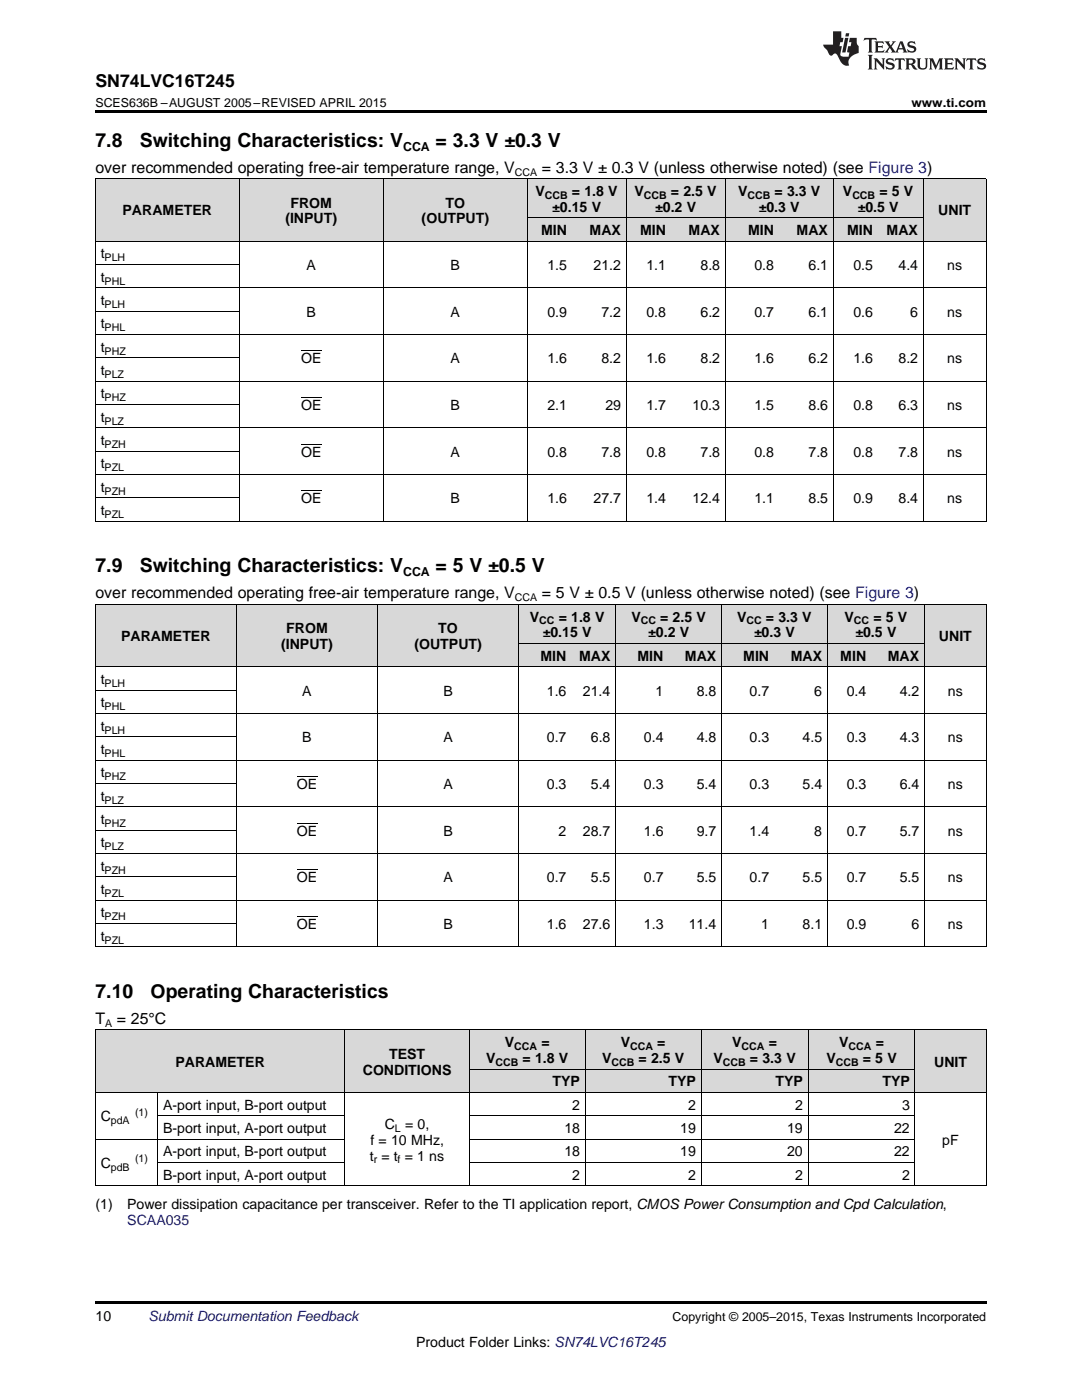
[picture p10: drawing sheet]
<svg xmlns="http://www.w3.org/2000/svg" width="216mm" height="279mm" viewBox="0 0 216 279" stroke-linecap="round" stroke-linejoin="round" font-family="sans-serif">
<g fill="#d8d8d8">
<path d="M19 205.6h12.5v12.5h-12.5z"/>
<path d="M31.5 205.6h37.3v12.5h-37.3z"/>
<path d="M68.8 205.6h24.9v12.5h-24.9z"/>
<path d="M93.7 213.4h23.1v4.7h-23.1z"/>
<path d="M116.8 213.4h23.1v4.7h-23.1z"/>
<path d="M139.9 213.4h21.4v4.7h-21.4z"/>
<path d="M161.3 213.4h21.3v4.7h-21.3z"/>
<path d="M182.6 205.6h14.2v12.5h-14.2z"/>
<path d="M93.7 205.6h23.1v7.8h-23.1z"/>
<path d="M116.8 205.6h23.1v7.8h-23.1z"/>
<path d="M139.9 205.6h21.4v7.8h-21.4z"/>
<path d="M161.3 205.6h21.3v7.8h-21.3z"/>
<path d="M19 120.7h28.2v12.4h-28.2z"/>
<path d="M47.2 120.7h28.2v12.4h-28.2z"/>
<path d="M75.4 120.7h28.1v12.4h-28.1z"/>
<path d="M103.5 128.5h10.6v4.6h-10.6z"/>
<path d="M114.1 128.5h8.8v4.6h-8.8z"/>
<path d="M122.9 128.5h10.6v4.6h-10.6z"/>
<path d="M133.5 128.5h10.5v4.6h-10.5z"/>
<path d="M144 128.5h10.6v4.6h-10.6z"/>
<path d="M154.6 128.5h10.5v4.6h-10.5z"/>
<path d="M165.1 128.5h8.9v4.6h-8.9z"/>
<path d="M174 128.5h10.5v4.6h-10.5z"/>
<path d="M184.5 120.7h12.3v12.4h-12.3z"/>
<path d="M103.5 120.7h10.6v7.8h-10.6z"/>
<path d="M114.1 120.7h8.8v7.8h-8.8z"/>
<path d="M122.9 120.7h10.6v7.8h-10.6z"/>
<path d="M133.5 120.7h10.5v7.8h-10.5z"/>
<path d="M144 120.7h10.6v7.8h-10.6z"/>
<path d="M154.6 120.7h10.5v7.8h-10.5z"/>
<path d="M165.1 120.7h8.9v7.8h-8.9z"/>
<path d="M174 120.7h10.5v7.8h-10.5z"/>
<path d="M19 35.7h28.8v12.5h-28.8z"/>
<path d="M47.8 35.7h28.7v12.5h-28.7z"/>
<path d="M76.5 35.7h28.7v12.5h-28.7z"/>
<path d="M105.2 43.5h9v4.7h-9z"/>
<path d="M114.2 43.5h10.8v4.7h-10.8z"/>
<path d="M125 43.5h9v4.7h-9z"/>
<path d="M134 43.5h10.7v4.7h-10.7z"/>
<path d="M144.7 43.5h10.8v4.7h-10.8z"/>
<path d="M155.5 43.5h10.8v4.7h-10.8z"/>
<path d="M166.3 43.5h9v4.7h-9z"/>
<path d="M175.3 43.5h9v4.7h-9z"/>
<path d="M184.3 35.7h12.5v12.5h-12.5z"/>
<path d="M105.2 35.7h9v7.8h-9z"/>
<path d="M114.2 35.7h10.8v7.8h-10.8z"/>
<path d="M125 35.7h9v7.8h-9z"/>
<path d="M134 35.7h10.7v7.8h-10.7z"/>
<path d="M144.7 35.7h10.8v7.8h-10.8z"/>
<path d="M155.5 35.7h10.8v7.8h-10.8z"/>
<path d="M166.3 35.7h9v7.8h-9z"/>
<path d="M175.3 35.7h9v7.8h-9z"/>
</g>
<g fill="#000">
<path d="M19 22h177.8v.5h-177.8zM19 104l.2 .1zM76.4 104l.1 .1zM105.1 104l.1 .1zM114.1 104l.1 .1zM124.9 104l.1 .1zM144.6 104l.1 .1zM155.4 104l.1 .1zM166.2 104l.1 .1zM175.2 104l.1 .1zM184.1 104l.2 .1zM196.7 104l.1 .1z"/>
<path d="M19 259.7h177.8v.5h-177.8z"/>
</g>
<g fill="none" stroke="#000" stroke-width=".2">
<path d="M19 35.6h177.8M19.1 35.7v68.4M47.7 35.7v68.4M76.5 35.7v68.4M105.2 35.7v68.4M124.9 35.7v68.4M144.7 35.7v68.4M166.2 35.7v68.4M184.2 35.7v68.4M196.8 35.7v68.4M19 57.4h177.8M19 52.8h28.8"/>
<path d="M19 48.1h177.8M105.2 43.5h79.1M19 76.1h177.8M19 71.4h28.8M19 66.8h177.8M19 62.1h28.8M19 99.4h28.8M19 94.7h177.8M19 90h28.8M19 85.4h177.8M19 80.7h28.8M19 104h177.8"/>
<path d="M19 137.7h28.2M19 133.1h177.8M19 120.6h177.8M19.1 120.7v68.3M47.1 120.7v68.3M75.3 120.7v68.3M103.5 120.7v68.3M103.5 128.4h81M122.9 120.7v68.3M144 120.7v68.3M165.1 120.7v68.3M184.4 120.7v68.3"/>
<path d="M196.8 120.7v68.3M19 156.4h28.2M19 151.7h177.8M19 147.1h28.2M19 142.4h177.8M19 179.7h177.8M19 175h28.2M19 170.3h177.8M19 165.7h28.2M19 161h177.8M19 189h177.8M19 184.3h28.2"/>
<path d="M19 218h177.8M19 205.5h177.8M19.1 205.6v31.1M31.4 218.1v18.6M68.8 205.6v31.1M93.6 205.6v31.1M93.7 213.4h88.9M116.8 205.6v31.1M139.9 205.6v31.1M161.2 205.6v31.1M182.5 205.6v31.1M196.8 205.6v31.1"/>
<path d="M19 236.7h177.8M19 227.3h49.8M31.5 232h37.3M31.5 222.7h37.3M93.7 232h88.9M93.7 227.3h88.9M93.7 222.7h88.9"/>
</g>
<g fill="#231f20">
<path d="M172.5 7.6l-.1 .5 .4-.2h.6v.1v2.1l-.2 .4h.9l-.2-.4v-2.1l.1-.1h.5l.5 .2-.2-.5zM174.5 8.3l.2 .3v1.5l-.2 .4h1.8l.2-.6a1.04 1.04 0 0 1-1.3 .2v-.7h.6l.3 .2v-.6l-.3 .2h-.6v-.6l.8-.1 .4 .3-.2-.5zM176.5 8.3l.9 1.1-.9 1.1h.8l-.2-.2 .4-.7 .5 .7-.2 .2h1.5l-.2-.2 .2-.4h.9l.1 .4-.2 .2h1l-.3-.3-.7-1.9h-.5l-.9 2-.8-1 .9-1h-.8l.1 .3-.4 .5-.3-.6 .1-.2zM179.7 8.6l.4 1h-.7zM181.3 8.4a.63 .63 0 0 0-.2 .7 .63 .63 0 0 0 .6 .4l.6 .2 .1 .2a.75 .75 0 0 1-.7 .4 .75 .75 0 0 1-.6-.5l.1 .7 .1-.1a1.11 1.11 0 0 0 1.5-.6 1.13 1.13 0 0 0-1.2-.8l-.1-.4a1.04 1.04 0 0 1 1.2 .2l-.2-.5-.2 .1-.4-.2zM173.2 10.9l.2 .4v2.2l-.2 .4h1l-.3-.4v-2.2l.3-.4zM174.3 11.6l.3 .4v1.5l-.3 .4h.8l-.2-.4v-1.3l1.5 1.7v-1.9l.2-.4h-.7l.2 .4v.9l-1.1-1.3zM177 11.8a.62 .62 0 0 0-.2 .7 .62 .62 0 0 0 .6 .4l.6 .1 .1 .3a.76 .76 0 0 1-.7 .3 .76 .76 0 0 1-.7-.4l.2 .7 .1-.1a1.11 1.11 0 0 0 1.5-.6 1.13 1.13 0 0 0-1.2-.8l-.1-.4a1.04 1.04 0 0 1 1.2 .2l-.2-.6-.2 .1-.5-.1zM178.7 11.6l-.2 .6a.61 .61 0 0 1 .8-.3v1.6l-.2 .4h.9l-.2-.4v-1.6a.63 .63 0 0 1 .7 .3l-.1-.6zM180.6 11.6l.3 .4v1.5l-.3 .4h1l-.2-.2-.1-.8 .6 .2a.76 .76 0 0 0 1.2 .7l-1-1a.58 .58 0 0 0 .6-.5 .58 .58 0 0 0-.5-.6zM181.4 11.9h.1a.45 .45 0 0 1 .5 .1 .45 .45 0 0 1 .1 .5l-.8 .2zM182.9 11.6l.2 .2a2.17 2.17 0 0 0 .3 1.9 .99 .99 0 0 0 1.6-.6v-1.1l.2-.4h-.7l.2 .2a1.92 1.92 0 0 1-.2 1.8 .6 .6 0 0 1-.9-.5v-1.1l.2-.4zM185.4 11.6l.2 .4v1.5l-.2 .4h.7l-.2-.4v-1.4l.8 1.8 .8-1.8v1.4l-.2 .4h.9l-.2-.4v-1.5l.2-.4h-.8l-.6 1.5-.6-1.5zM188.4 11.6l.2 .4v1.5l-.2 .4h1.8l.1-.6a1.04 1.04 0 0 1-1.2 .1v-.6h.5l.4 .2v-.6l-.4 .2h-.5v-.7h.8l.3 .3-.1-.6zM190.5 11.6l.2 .4v1.5l-.2 .4h.7l-.2-.4v-1.3l1.5 1.7v-1.9l.2-.4h-.7l.2 .4v.9l-1.1-1.3zM192.9 11.6l-.1 .6a.61 .61 0 0 1 .7-.3l.1 1.6-.3 .4h1l-.3-.4 .1-1.6a.63 .63 0 0 1 .7 .3l-.1-.6zM195.2 11.8a.62 .62 0 0 0-.2 .7 .62 .62 0 0 0 .6 .4l.6 .1 .1 .3a.76 .76 0 0 1-.7 .3 .76 .76 0 0 1-.6-.4l.1 .7 .1-.1a1.11 1.11 0 0 0 1.6-.6 1.13 1.13 0 0 0-1.3-.8l-.1-.4a1.04 1.04 0 0 1 1.2 .2l-.1-.6-.2 .1-.5-.1z"/>
<path d="M166.2 6.3v2.6h-1.9v.4l.8 .9a.91 .91 0 0 0 1 .8 .56 .56 0 0 1 .5-.3 .56 .56 0 0 1 .5 .3l.4 .8a1.53 1.53 0 0 0 1.9 1.2 1.54 1.54 0 0 1 1-2.1l.9-.3v-1.4a1.52 1.52 0 0 1-.4-1.6h-1.3l-.2 .8h.5l-.2 .8h-.5l-.1 1v.2l.4 .1-.2 .8a1.93 1.93 0 0 1-1.6-.3l.3-1.8h-.5l.2-.8h.4l.2-.8h-.4v-1.3zM168.6 7.6l-.6 2.9h.7l.6-2.9zM168.8 6.6l-.1 .7h.6l.2-.7z"/>
</g>
<path d="M60.1 79.4h4M60.1 70h4M60.1 98h4M60.1 88.7h4M59.2 155h4.1M59.2 173.6h4.1M59.2 164.3h4.1M59.2 182.9h4.1" fill="none" stroke="#000" stroke-width=".2"/>
<g font-size="3.9">
<text x="19" y="29.3">7.8</text>
<text x="27.9" y="29.3">Switching Characteristics: V</text>
<text x="86.9" y="29.3">= 3.3 V ±0.3 V</text>
<text x="19" y="114.2">7.9</text>
<text x="27.9" y="114.2">Switching Characteristics: V</text>
<text x="86.9" y="114.2">= 5 V ±0.5 V</text>
<text x="19" y="199.2">7.10</text>
<text x="30.1" y="199.2">Operating Characteristics</text>
</g>
<text font-size="3.5" x="19" y="17.3">SN74LVC16T245</text>
<g font-size="3.2">
<text x="19" y="34.4">over recommended operating free-air temperature range, V</text>
<text x="108.1" y="34.4">= 3.3 V ± 0.3 V (unless otherwise noted) (see Figure 3)</text>
<text x="19" y="119.4">over recommended operating free-air temperature range, V</text>
<text x="108.1" y="119.4">= 5 V ± 0.5 V (unless otherwise noted) (see Figure 3)</text>
<text x="19" y="204.3">T</text>
<text x="23.3" y="204.3">= 25°C</text>
</g>
<g font-size="2.8">
<text x="58" y="41.4">FROM</text>
<text x="88.9" y="41.4">TO</text>
<text x="106.9" y="39.1">V</text>
<text x="114.1" y="39.1">= 1.8 V</text>
<text x="126.6" y="39.1">V</text>
<text x="133.9" y="39.1">= 2.5 V</text>
<text x="147.3" y="39.1">V</text>
<text x="154.6" y="39.1">=</text>
<text x="157" y="39.1">3.3 V</text>
<text x="168.2" y="39.1">V</text>
<text x="175.5" y="39.1">= 5 V</text>
<text x="24.4" y="43">PARAMETER</text>
<text x="56.9" y="44.6">(INPUT)</text>
<text x="84.1" y="44.6">(OUTPUT)</text>
<text x="107.9" y="46.9">MIN</text>
<text x="110.2" y="42.3">±0.15 V</text>
<text x="117.7" y="46.9">MAX</text>
<text x="127.7" y="46.9">MIN</text>
<text x="130.7" y="42.3">±0.2 V</text>
<text x="137.4" y="46.9">MAX</text>
<text x="149.3" y="46.9">MIN</text>
<text x="151.4" y="42.3">±0.3 V</text>
<text x="159" y="46.9">MAX</text>
<text x="169" y="46.9">MIN</text>
<text x="171.2" y="42.3">±0.5 V</text>
<text x="176.9" y="46.9">MAX</text>
<text x="187.2" y="43">UNIT</text>
<text x="20.1" y="51.6">t</text>
<text x="61.2" y="53.9">A</text>
<text x="89.9" y="53.9">B</text>
<text x="109.2" y="53.9">1.5</text>
<text x="118.4" y="53.9">21.2</text>
<text x="129" y="53.9">1.1</text>
<text x="139.8" y="53.9">8.8</text>
<text x="150.5" y="53.9">0.8</text>
<text x="161.3" y="53.9">6.1</text>
<text x="170.3" y="53.9">0.5</text>
<text x="179.3" y="53.9">4.4</text>
<text x="189" y="53.9">ns</text>
<text x="20.1" y="56.2">t</text>
<text x="20.1" y="60.9">t</text>
<text x="20.1" y="65.5">t</text>
<text x="61.2" y="63.2">B</text>
<text x="89.9" y="63.2">A</text>
<text x="109.2" y="63.2">0.9</text>
<text x="120" y="63.2">7.2</text>
<text x="129" y="63.2">0.8</text>
<text x="139.8" y="63.2">6.2</text>
<text x="150.5" y="63.2">0.7</text>
<text x="161.3" y="63.2">6.1</text>
<text x="170.3" y="63.2">0.6</text>
<text x="181.6" y="63.2">6</text>
<text x="189" y="63.2">ns</text>
<text x="20.1" y="70.2">t</text>
<text x="20.1" y="74.9">t</text>
<text x="60.1" y="72.5">OE</text>
<text x="89.9" y="72.5">A</text>
<text x="109.2" y="72.5">1.6</text>
<text x="120" y="72.5">8.2</text>
<text x="129" y="72.5">1.6</text>
<text x="139.8" y="72.5">8.2</text>
<text x="150.5" y="72.5">1.6</text>
<text x="161.3" y="72.5">6.2</text>
<text x="170.3" y="72.5">1.6</text>
<text x="179.3" y="72.5">8.2</text>
<text x="189" y="72.5">ns</text>
<text x="20.1" y="79.5">t</text>
<text x="60.1" y="81.8">OE</text>
<text x="89.9" y="81.8">B</text>
<text x="109.2" y="81.8">2.1</text>
<text x="120.8" y="81.8">29</text>
<text x="129" y="81.8">1.7</text>
<text x="138.2" y="81.8">10.3</text>
<text x="150.5" y="81.8">1.5</text>
<text x="161.3" y="81.8">8.6</text>
<text x="170.3" y="81.8">0.8</text>
<text x="179.3" y="81.8">6.3</text>
<text x="189" y="81.8">ns</text>
<text x="20.1" y="84.2">t</text>
<text x="20.1" y="88.8">t</text>
<text x="20.1" y="93.5">t</text>
<text x="60.1" y="91.2">OE</text>
<text x="89.9" y="91.2">A</text>
<text x="109.2" y="91.2">0.8</text>
<text x="120" y="91.2">7.8</text>
<text x="129" y="91.2">0.8</text>
<text x="139.8" y="91.2">7.8</text>
<text x="150.5" y="91.2">0.8</text>
<text x="161.3" y="91.2">7.8</text>
<text x="170.3" y="91.2">0.8</text>
<text x="179.3" y="91.2">7.8</text>
<text x="189" y="91.2">ns</text>
<text x="20.1" y="98.1">t</text>
<text x="60.1" y="100.5">OE</text>
<text x="89.9" y="100.5">B</text>
<text x="109.2" y="100.5">1.6</text>
<text x="118.4" y="100.5">27.7</text>
<text x="129" y="100.5">1.4</text>
<text x="138.2" y="100.5">12.4</text>
<text x="150.5" y="100.5">1.1</text>
<text x="161.3" y="100.5">8.5</text>
<text x="170.3" y="100.5">0.9</text>
<text x="179.3" y="100.5">8.4</text>
<text x="189" y="100.5">ns</text>
<text x="20.1" y="102.8">t</text>
<text x="105.7" y="124">V</text>
<text x="111.5" y="124">= 1.8 V</text>
<text x="126" y="124">V</text>
<text x="131.7" y="124">=</text>
<text x="134.2" y="124">2.5 V</text>
<text x="147.1" y="124">V</text>
<text x="152.8" y="124">=</text>
<text x="155.3" y="124">3.3 V</text>
<text x="168.5" y="124">V</text>
<text x="174.3" y="124">= 5 V</text>
<text x="24.2" y="128">PARAMETER</text>
<text x="56.1" y="129.5">(INPUT)</text>
<text x="57.1" y="126.4">FROM</text>
<text x="82.7" y="129.5">(OUTPUT)</text>
<text x="87.5" y="126.4">TO</text>
<text x="107.8" y="131.9">MIN</text>
<text x="108.3" y="127.2">±0.15 V</text>
<text x="115.5" y="131.9">MAX</text>
<text x="127.2" y="131.9">MIN</text>
<text x="129.4" y="127.2">±0.2 V</text>
<text x="136.7" y="131.9">MAX</text>
<text x="148.3" y="131.9">MIN</text>
<text x="150.5" y="127.2">±0.3 V</text>
<text x="157.8" y="131.9">MAX</text>
<text x="167.7" y="131.9">MIN</text>
<text x="170.7" y="127.2">±0.5 V</text>
<text x="177.2" y="131.9">MAX</text>
<text x="187.4" y="128">UNIT</text>
<text x="20.1" y="136.5">t</text>
<text x="20.1" y="141.2">t</text>
<text x="60.3" y="138.9">A</text>
<text x="88.5" y="138.9">B</text>
<text x="109.1" y="138.9">1.6</text>
<text x="116.3" y="138.9">21.4</text>
<text x="130.8" y="138.9">1</text>
<text x="139" y="138.9">8.8</text>
<text x="149.6" y="138.9">0.7</text>
<text x="162.5" y="138.9">6</text>
<text x="168.9" y="138.9">0.4</text>
<text x="179.5" y="138.9">4.2</text>
<text x="189.2" y="138.9">ns</text>
<text x="20.1" y="145.8">t</text>
<text x="60.3" y="148.2">B</text>
<text x="88.5" y="148.2">A</text>
<text x="109.1" y="148.2">0.7</text>
<text x="117.9" y="148.2">6.8</text>
<text x="128.5" y="148.2">0.4</text>
<text x="139" y="148.2">4.8</text>
<text x="149.6" y="148.2">0.3</text>
<text x="160.2" y="148.2">4.5</text>
<text x="168.9" y="148.2">0.3</text>
<text x="179.5" y="148.2">4.3</text>
<text x="189.2" y="148.2">ns</text>
<text x="20.1" y="150.5">t</text>
<text x="20.1" y="155.2">t</text>
<text x="20.1" y="159.8">t</text>
<text x="59.2" y="157.5">OE</text>
<text x="88.5" y="157.5">A</text>
<text x="109.1" y="157.5">0.3</text>
<text x="117.9" y="157.5">5.4</text>
<text x="128.5" y="157.5">0.3</text>
<text x="139" y="157.5">5.4</text>
<text x="149.6" y="157.5">0.3</text>
<text x="160.2" y="157.5">5.4</text>
<text x="168.9" y="157.5">0.3</text>
<text x="179.5" y="157.5">6.4</text>
<text x="189.2" y="157.5">ns</text>
<text x="20.1" y="164.5">t</text>
<text x="59.2" y="166.8">OE</text>
<text x="88.5" y="166.8">B</text>
<text x="111.4" y="166.8">2</text>
<text x="116.3" y="166.8">28.7</text>
<text x="128.5" y="166.8">1.6</text>
<text x="139" y="166.8">9.7</text>
<text x="149.6" y="166.8">1.4</text>
<text x="162.5" y="166.8">8</text>
<text x="168.9" y="166.8">0.7</text>
<text x="179.5" y="166.8">5.7</text>
<text x="189.2" y="166.8">ns</text>
<text x="20.1" y="169.1">t</text>
<text x="20.1" y="173.8">t</text>
<text x="20.1" y="178.4">t</text>
<text x="59.2" y="176.1">OE</text>
<text x="88.5" y="176.1">A</text>
<text x="109.1" y="176.1">0.7</text>
<text x="117.9" y="176.1">5.5</text>
<text x="128.5" y="176.1">0.7</text>
<text x="139" y="176.1">5.5</text>
<text x="149.6" y="176.1">0.7</text>
<text x="160.2" y="176.1">5.5</text>
<text x="168.9" y="176.1">0.7</text>
<text x="179.5" y="176.1">5.5</text>
<text x="189.2" y="176.1">ns</text>
<text x="20.1" y="183.1">t</text>
<text x="59.2" y="185.4">OE</text>
<text x="88.5" y="185.4">B</text>
<text x="109.1" y="185.4">1.6</text>
<text x="116.3" y="185.4">27.6</text>
<text x="128.5" y="185.4">1.3</text>
<text x="137.4" y="185.4">11.4</text>
<text x="151.9" y="185.4">1</text>
<text x="160.2" y="185.4">8.1</text>
<text x="168.9" y="185.4">0.9</text>
<text x="181.9" y="185.4">6</text>
<text x="189.2" y="185.4">ns</text>
<text x="20.1" y="187.7">t</text>
<text x="100.8" y="209">V</text>
<text x="108" y="209">=</text>
<text x="123.9" y="209">V</text>
<text x="131.2" y="209">=</text>
<text x="146.1" y="209">V</text>
<text x="153.4" y="209">=</text>
<text x="167.5" y="209">V</text>
<text x="174.7" y="209">=</text>
<text x="35" y="212.9">PARAMETER</text>
<text x="72.4" y="214.5">CONDITIONS</text>
<text x="77.6" y="211.3">TEST</text>
<text x="97" y="212.2">V</text>
<text x="104.3" y="212.2">= 1.8 V</text>
<text x="120.2" y="212.2">V</text>
<text x="127.4" y="212.2">= 2.5 V</text>
<text x="142.4" y="212.2">V</text>
<text x="149.6" y="212.2">= 3.3 V</text>
<text x="164.9" y="212.2">V</text>
<text x="172.2" y="212.2">= 5 V</text>
<text x="186.4" y="212.9">UNIT</text>
<text x="32.5" y="221.5">A-port input, B-port output</text>
<text x="110.2" y="216.8">TYP</text>
<text x="114.2" y="221.5">2</text>
<text x="133.4" y="216.8">TYP</text>
<text x="137.3" y="221.5">2</text>
<text x="154.7" y="216.8">TYP</text>
<text x="158.6" y="221.5">2</text>
<text x="176.1" y="216.8">TYP</text>
<text x="180" y="221.5">3</text>
<text x="20.1" y="223.8">C</text>
<text x="32.5" y="226.1">B-port input, A-port output</text>
<text x="76.8" y="225.3">C</text>
<text x="80.8" y="225.3">= 0,</text>
<text x="112.6" y="226.1">18</text>
<text x="135.7" y="226.1">19</text>
<text x="157.1" y="226.1">19</text>
<text x="178.4" y="226.1">22</text>
<text x="20.1" y="233.1">C</text>
<text x="32.5" y="230.8">A-port input, B-port output</text>
<text x="73.8" y="231.6">t = t = 1 ns</text>
<text x="73.9" y="228.5">f = 10 MHz,</text>
<text x="112.6" y="230.8">18</text>
<text x="135.7" y="230.8">19</text>
<text x="157.1" y="230.8">20</text>
<text x="178.4" y="230.8">22</text>
<text x="188" y="228.5">pF</text>
<text x="32.5" y="235.4">B-port input, A-port output</text>
<text x="114.2" y="235.4">2</text>
<text x="137.3" y="235.4">2</text>
<text x="158.6" y="235.4">2</text>
<text x="180" y="235.4">2</text>
<text x="19" y="241.3">(1)</text>
<text x="25.4" y="241.3">Power dissipation capacitance per transceiver. Refer to the TI application report, CMOS Power Consumption and Cpd Calculation,</text>
<text x="19" y="263.6">10</text>
<text x="83" y="268.9">Product Folder Links: SN74LVC16T245</text>
</g>
<g font-size="2.8" fill="#0000c8">
<text x="25.4" y="244.5">SCAA035</text>
<text x="29.6" y="263.6">Submit Documentation Feedback</text>
</g>
<g font-size="2.5">
<text x="19" y="21.4">SCES636B –AUGUST 2005–REVISED APRIL 2015</text>
<text x="181.9" y="21.4">www.ti.com</text>
<text x="80.4" y="30.1">CCA</text>
<text x="80.4" y="115">CCA</text>
<text x="134.2" y="263.6">Copyright © 2005–2015, Texas Instruments Incorporated</text>
</g>
<g font-size="2.1">
<text x="102.7" y="35.1">CCA</text>
<text x="108.7" y="39.7">CCB</text>
<text x="128.5" y="39.7">CCB</text>
<text x="149.2" y="39.7">CCB</text>
<text x="170.1" y="39.7">CCB</text>
<text x="20.9" y="52.1">PLH</text>
<text x="20.9" y="56.8">PHL</text>
<text x="20.9" y="61.5">PLH</text>
<text x="20.9" y="66.1">PHL</text>
<text x="20.9" y="70.8">PHZ</text>
<text x="20.9" y="75.4">PLZ</text>
<text x="20.9" y="80.1">PHZ</text>
<text x="20.9" y="84.7">PLZ</text>
<text x="20.9" y="89.4">PZH</text>
<text x="20.9" y="94.1">PZL</text>
<text x="20.9" y="98.7">PZH</text>
<text x="20.9" y="103.4">PZL</text>
<text x="102.7" y="120">CCA</text>
<text x="107.6" y="124.6">CC</text>
<text x="127.8" y="124.6">CC</text>
<text x="148.9" y="124.6">CC</text>
<text x="170.4" y="124.6">CC</text>
<text x="20.9" y="137.1">PLH</text>
<text x="20.9" y="141.7">PHL</text>
<text x="20.9" y="146.4">PLH</text>
<text x="20.9" y="151.1">PHL</text>
<text x="20.9" y="155.7">PHZ</text>
<text x="20.9" y="160.4">PLZ</text>
<text x="20.9" y="165">PHZ</text>
<text x="20.9" y="169.7">PLZ</text>
<text x="20.9" y="174.3">PZH</text>
<text x="20.9" y="179">PZL</text>
<text x="20.9" y="183.7">PZH</text>
<text x="20.9" y="188.3">PZL</text>
<text x="21" y="205">A</text>
<text x="102.6" y="209.5">CCA</text>
<text x="125.8" y="209.5">CCA</text>
<text x="148" y="209.5">CCA</text>
<text x="169.3" y="209.5">CCA</text>
<text x="98.9" y="212.7">CCB</text>
<text x="122" y="212.7">CCB</text>
<text x="144.3" y="212.7">CCB</text>
<text x="166.8" y="212.7">CCB</text>
<text x="22.1" y="224.4">pdA</text>
<text x="27" y="222.7">(1)</text>
<text x="78.8" y="225.8">L</text>
<text x="22.1" y="233.7">pdB</text>
<text x="27" y="232">(1)</text>
<text x="74.6" y="232.2">r</text>
<text x="79.3" y="232.2">f</text>
</g>
</svg>
